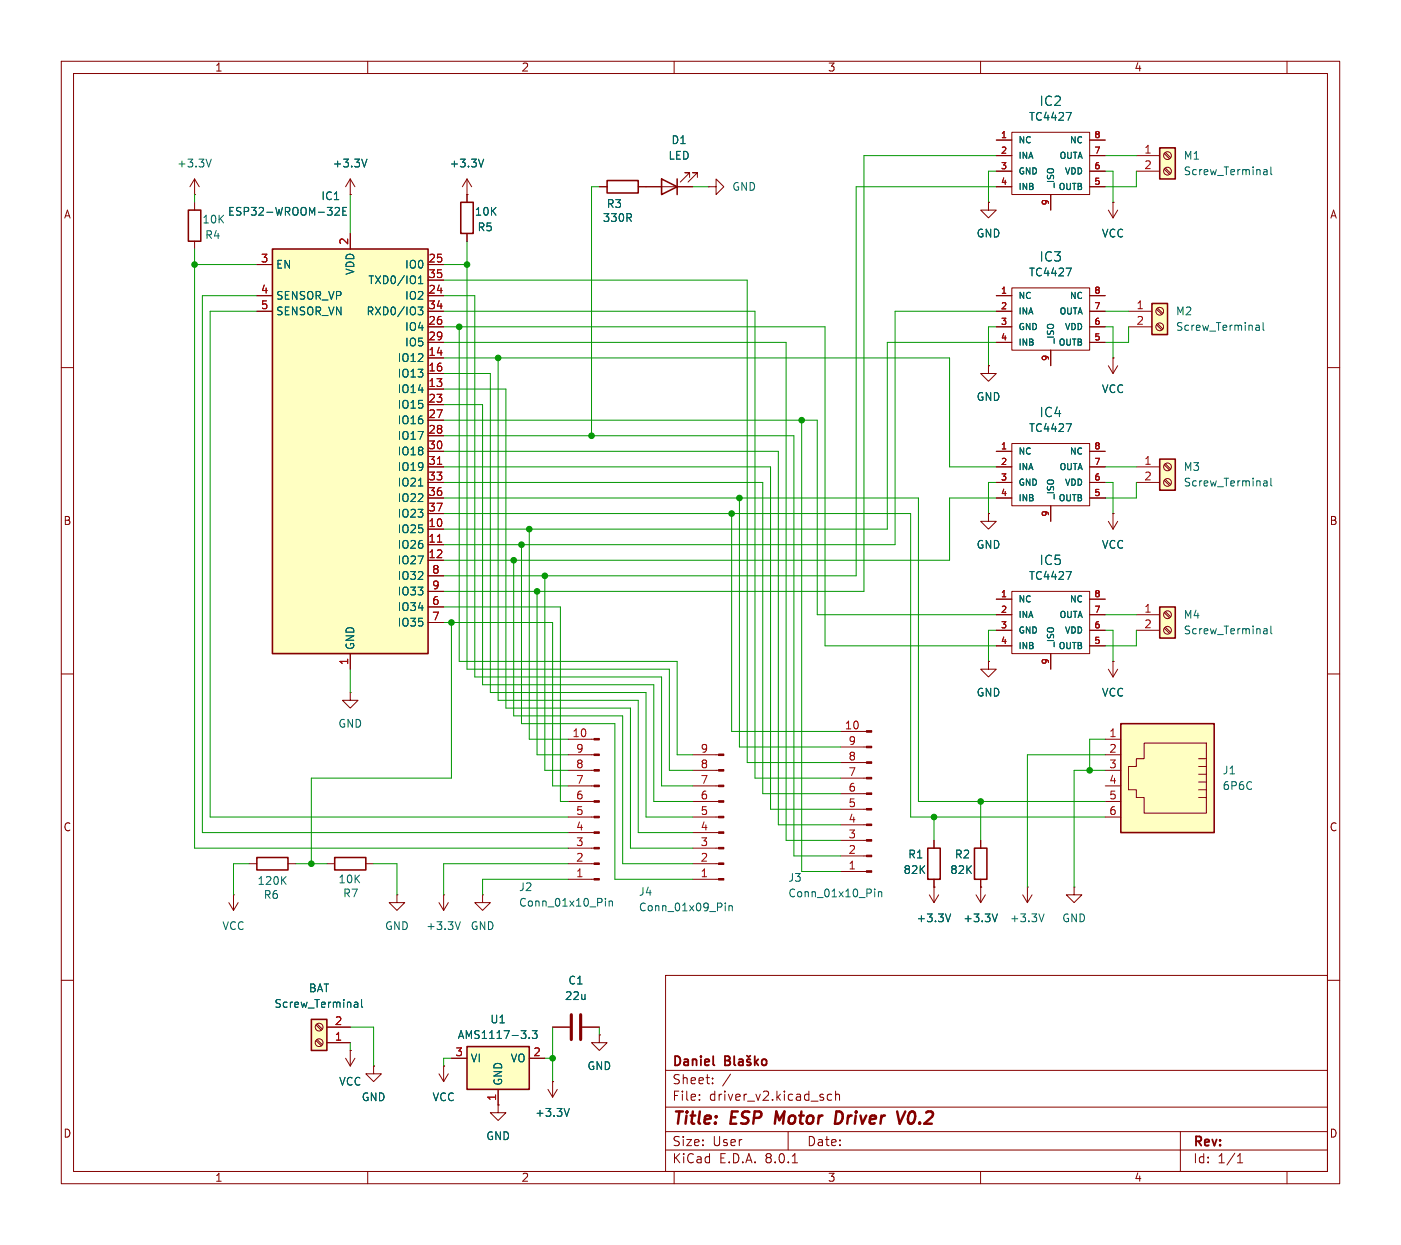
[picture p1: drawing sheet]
<svg xmlns="http://www.w3.org/2000/svg" width="229mm" height="203mm" viewBox="0 0 229 203" stroke-linecap="round" stroke-linejoin="round" font-family="sans-serif">
<g fill="none" stroke="#840000" stroke-width=".16">
<path d="M10 10h208.6v183.2h-208.6zM12 12h204.6v179.2h-204.6zM60 10v2M110 10v2M160 10v2M210 10v2M10 60h2M180.8 59.7l.8 1.3M181.6 58.4h.1M181.6 58.4v2.6M182.4 59.7l-.8 1.3M216.6 60h2"/>
<path d="M10 110h2M180.8 109.2l.8 1.3M181.6 108h.1M181.6 108v2.5M182.4 109.2l-.8 1.3M216.6 110h2M10 160h2M108.6 159.2h108v32h-108zM216.6 160h2M108.6 174.7h108M114.1 179.4v.2M114.1 178.7v.1"/>
<path d="M116.3 176.7v.2M116.3 176v.1M119.2 175.3l-1.3 1.9M135.7 178.7l-.4-.1-.3 .3v.4l.1 .2h.6M136.3 178.7l.3-.1 .3 .1 .1 .9M136.3 178.1v1.5M60 191.2v2M108.6 187.7h108M108.6 184.7h108M108.6 180.7h108M110 191.2v2M128.6 184.7v3"/>
<path d="M129.3 189.8h.8M160 191.2v2M192.6 184.7v6.5M201.9 189.8h.9M201.9 188.7l.4-.4v1.5M210 191.2v2"/>
</g>
<path d="M126.7 181.4l-.3 2M137.2 181.5l-.7-.1-.3 2h.5l.5-.3M147.7 181.4l-.9 2M148.5 181.6a1.54 1.54 0 0 0-.2 1.7l.2 .1" fill="none" stroke="#840000" stroke-width=".4"/>
<path d="M116.4 173.8l.2 .1M118.3 172.4h.5l.2 .1 .1 .3-.3 .3a.4 .4 0 0 1 .4 .4 .4 .4 0 0 1-.3 .4h-.6zM118.3 173.1h.5M119.8 172.4v1.3l.2 .2M120.6 172.9h.6v1M121.2 173.2l-.5 .1a.29 .29 0 0 0-.2 .3 .29 .29 0 0 0 .2 .3l.5-.1M121.9 172.3l.3 .2 .2-.2M122.4 172.9h-.3l-.2 .2v.2l.5 .1v.4h-.5M123.2 172.4v1.5M123.3 173.3l.4 .6M123.7 172.9l-.5 .5M124.4 173l.2-.1 .4 .1 .1 .6-.2 .2-.3 .1-.2-.2z" fill="none" stroke="#840000" stroke-width=".3"/>
<path d="M50.8 166.4h2.5v5.1h-2.5z" fill="#ffffc2"/>
<path d="M50.8 166.4h2.5v5.1h-2.5z" fill="none" stroke="#840000" stroke-width=".25"/>
<g fill="none" stroke="#840000" stroke-width=".16">
<path d="M51.6 167.3l.8 .8M51.6 169.8l.8 .9M51.7 167.1l.9 .9M51.7 169.7l.9 .8M53.3 170.2h3.8M53.3 167.6h3.8"/>
<circle cx="52.1" cy="167.6" r=".63"/>
<circle cx="52.1" cy="170.2" r=".63"/>
</g>
<path d="M57.8 163.6h.5l.1 .8M57.8 164.3h.6M58.4 163.9l-.6 .1M59 163.1v1.1l.2 .2" fill="none" stroke="#006464" stroke-width=".16"/>
<path d="M189.2 24.1h2.6v5.1h-2.6z" fill="#ffffc2"/>
<path d="M189.2 24.1h2.6v5.1h-2.6z" fill="none" stroke="#840000" stroke-width=".25"/>
<g fill="none" stroke="#840000" stroke-width=".16">
<path d="M115.6 30.5h1.2v-1.3l1.3 1.3-1.3 1.3v-1.3M115.6 30.5h.1M180.8 34.3l.8 1.3M181.6 33h.1M181.6 33v2.6M182.4 34.3l-.8 1.3M185.4 25.4h3.8M185.4 27.9h3.8M190 27.6l.8 .8M190 25.1l.8 .8M190.1 27.4l.9 .9M190.1 24.9l.9 .8"/>
<path d="M161.3 108v1.2h1.3l-1.3 1.3-1.3-1.3h1.3M161.3 108h.1M92.7 120.7h4.2M92.7 123.2h4.2M92.7 125.7h4.2M92.7 128.3h4.2M92.7 130.8h4.2M92.7 133.4h4.2M92.7 135.9h4.2M92.7 138.4h4.2M92.7 141h4.2M92.7 143.5h4.2"/>
<circle cx="190.5" cy="25.4" r=".63"/>
<circle cx="190.5" cy="27.9" r=".63"/>
</g>
<path d="M206.2 27.7h.5l.1 .8M206.2 28.5h.6M206.8 28l-.6 .1M207.4 27.2v1.1l.1 .2M98.8 146.6v.2M98.8 147.1v.8M99.4 147.1v.8M99.4 147.2l.2-.1h.3v.8" fill="none" stroke="#006464" stroke-width=".16"/>
<g fill="#840000" stroke="#840000" stroke-width=".16">
<path d="M96.9 120.5h.9v.3h-.9z"/>
<path d="M96.9 123.1h.9v.2h-.9z"/>
<path d="M96.9 125.6h.9v.3h-.9z"/>
<path d="M96.9 128.1h.9v.3h-.9z"/>
<path d="M96.9 130.7h.9v.2h-.9z"/>
<path d="M96.9 133.2h.9v.3h-.9z"/>
<path d="M96.9 135.8h.9v.2h-.9z"/>
<path d="M96.9 138.3h.9v.3h-.9z"/>
<path d="M96.9 140.8h.9v.3h-.9z"/>
<path d="M96.9 143.4h.9v.2h-.9z"/>
</g>
<path d="M188 49.5h2.5v5.1h-2.5z" fill="#ffffc2"/>
<path d="M188 49.5h2.5v5.1h-2.5zM151.4 138.4h2v5.1h-2zM159 138.4h2v5.1h-2z" fill="none" stroke="#840000" stroke-width=".25"/>
<g fill="none" stroke="#840000" stroke-width=".16">
<path d="M162.6 50.8h2.5M162.6 53.3h2.5M162.6 48.3h2.5M162.6 55.9h2.5M165.1 47h12.7v10.2h-12.7zM171.4 57.2v2.5M177.8 50.8h2.5M177.8 53.3h2.5M177.8 48.3h2.5M177.8 55.9h2.5M184.1 50.8h3.9M184.1 53.3h3.9"/>
<path d="M188.7 53l.9 .8M188.7 50.5l.9 .8M188.9 52.8l.8 .9M188.9 50.3l.8 .8M162.6 73.7h2.5M162.6 76.2h2.5M162.6 78.7h2.5M165.1 72.4h12.7v10.2h-12.7zM177.8 73.7h2.5M177.8 76.2h2.5M177.8 78.7h2.5M162.6 81.3h2.5"/>
<path d="M171.4 82.6v2.5M177.8 81.3h2.5M152.4 137.2v1.2M160 137.2v1.2M152.4 143.5v1.3M159.3 146.1l.7 1.2M160 144.8h.1M160 143.5v3.8M160.8 146.1l-.8 1.2M166.9 146.1l.7 1.2M167.6 144.8h.1M167.6 144.8v2.5"/>
<path d="M168.4 146.1l-.8 1.2M175.3 144.8v1.3h1.2l-1.2 1.2-1.3-1.2h1.3M175.3 144.8h.1"/>
<circle cx="189.2" cy="50.8" r=".63"/>
<circle cx="189.2" cy="53.3" r=".63"/>
</g>
<path d="M174 43.8h.8l-.5 1.2M204.9 53.1h.5l.1 .8M204.9 53.9h.6M205.5 53.4l-.6 .1M206.1 52.6v1.1l.2 .2M174 69.2h.8l-.5 1.2M162.7 149.2l-.4 1.2M170.4 149.2l-.5 1.2" fill="none" stroke="#006464" stroke-width=".16"/>
<path d="M189.2 99.1h2.6v5h-2.6z" fill="#ffffc2"/>
<path d="M189.2 99.1h2.6v5h-2.6z" fill="none" stroke="#840000" stroke-width=".25"/>
<g fill="none" stroke="#840000" stroke-width=".16">
<path d="M161.3 83.8v1.3h1.3l-1.3 1.3-1.3-1.3h1.3M161.3 83.8h.1M162.6 97.8h2.5M165.1 96.5h12.7v10.2h-12.7zM177.8 97.8h2.5M190 100l.8 .8M190.1 99.8l.9 .9M162.6 100.3h2.5M162.6 102.9h2.5M162.6 105.4h2.5M171.4 106.7v2.5M177.8 100.3h2.5"/>
<path d="M177.8 102.9h2.5M177.8 105.4h2.5M185.4 100.3h3.8M185.4 102.9h3.8M190 102.5l.8 .9M190.1 102.4l.9 .8M151.6 146.1l.8 1.2M152.4 144.8h.1M152.4 144.8v2.5M153.2 146.1l-.8 1.2"/>
<circle cx="190.5" cy="100.3" r=".63"/>
<circle cx="190.5" cy="102.9" r=".63"/>
</g>
<path d="M174 93.3h.8l-.5 1.3M206.2 102.7h.5l.1 .7M206.2 103.4h.6M206.8 102.9l-.6 .1M207.4 102.2v1.1l.1 .1M155.1 149.2l-.4 1.2" fill="none" stroke="#006464" stroke-width=".16"/>
<path d="M182.9 118.1h15.2v17.8h-15.2z" fill="#ffffc2"/>
<g fill="none" stroke="#840000" stroke-width=".16">
<path d="M180.3 120.7h2.6M180.3 123.2h2.6M180.3 125.7h2.6M180.3 128.3h2.6M180.3 130.8h2.6M180.3 133.4h2.6M186.7 121.3h10.1v11.4h-10.1v-2.5h-1.3v-1.3h-1.3v-3.8h1.3v-1.3h1.3zM195.6 123.8h1.2M195.6 125.1h1.2M195.6 126.4h1.2M195.6 127.6h1.2M195.6 128.9h1.2"/>
<path d="M195.6 130.2h1.2"/>
</g>
<path d="M182.9 118.1h15.2v17.8h-15.2z" fill="none" stroke="#840000" stroke-width=".25"/>
<path d="M189.2 74.9h2.6v5.1h-2.6z" fill="#ffffc2"/>
<path d="M99.1 29.5h5v2h-5zM107.9 29.2l2.6 1.3-2.6 1.3zM110.5 29.2v2.6M189.2 74.9h2.6v5.1h-2.6zM41.9 140h5.1v2h-5.1zM54.6 140h5.1v2h-5.1z" fill="none" stroke="#840000" stroke-width=".25"/>
<g fill="none" stroke="#840000" stroke-width=".16">
<path d="M97.8 30.5h1.3M104.1 30.5h8.9M112.5 29v-.8h-.7h.7l-1.5 1.5M113.8 29v-.8h-.8h.8l-1.5 1.5M161.3 33v1.3h1.3l-1.3 1.3-1.3-1.3h1.3M161.3 33h.1M162.6 30.5h2.5M162.6 22.9h2.5M162.6 25.4h2.5M162.6 27.9h2.5M165.1 21.6h12.7v10.2h-12.7zM171.4 31.8v2.5"/>
<path d="M177.8 30.5h2.5M177.8 22.9h2.5M177.8 25.4h2.5M177.8 27.9h2.5M161.3 59.7v1.3h1.3l-1.3 1.2-1.3-1.2h1.3M161.3 59.7h.1M185.4 76.2h3.8M185.4 78.7h3.8M190 78.4l.8 .8M190 75.9l.8 .8M190.1 78.2l.9 .9M190.1 75.7l.9 .8"/>
<path d="M180.8 85.1l.8 1.3M181.6 83.8h.1M181.6 83.8v2.6M182.4 85.1l-.8 1.3M137.2 119.4h4.2M113 123.2h4.2M113 125.7h4.2M113 128.3h4.2M113 130.8h4.2M113 133.4h4.2M113 135.9h4.2M113 138.4h4.2"/>
<path d="M137.2 121.9h4.2M137.2 124.5h4.2M137.2 127h4.2M137.2 129.5h4.2M137.2 132.1h4.2M137.2 134.6h4.2M137.2 137.2h4.2M137.2 139.7h4.2M37.3 147.3l.8 1.3M38.1 146.1h.1M38.1 146.1v2.5M38.9 147.3l-.8 1.3"/>
<path d="M40.6 141h1.3M47 141h1.3M53.3 141h1.3M59.7 141h1.3M113 141h4.2M113 143.5h4.2M137.2 142.2h4.2M90.2 167.6h2.8M95 167.6h2.8M97.8 168.9v1.3h1.3l-1.3 1.3-1.3-1.3h1.3M97.8 168.9h.1"/>
<circle cx="190.5" cy="78.7" r=".63"/>
<circle cx="190.5" cy="76.2" r=".63"/>
</g>
<g fill="none" stroke="#006464" stroke-width=".16">
<path d="M174 18.4h.8l-.5 1.2M206.2 78.5h.5l.1 .8M206.2 79.3h.6M206.8 78.8l-.6 .1M207.4 78v1.1l.1 .2M46.1 143.6l.6 .7M46.7 143.1l-.7 .7M118.3 147.4v.1M118.3 147.8v.9M118.9 147.8v.9M118.9 147.9l.2-.1 .3 .1 .1 .8M142.7 145.1v.1"/>
<path d="M142.7 145.5v.9M143.3 145.5v.9M143.3 145.6l.2-.1 .3 .1 .1 .8"/>
</g>
<g fill="#840000" stroke="#840000" stroke-width=".16">
<path d="M141.4 119.3h.8v.2h-.8z"/>
<path d="M141.4 121.8h.8v.2h-.8z"/>
<path d="M141.4 124.3h.8v.3h-.8z"/>
<path d="M141.4 126.9h.8v.2h-.8z"/>
<path d="M141.4 129.4h.8v.3h-.8z"/>
<path d="M141.4 132h.8v.2h-.8z"/>
<path d="M141.4 134.5h.8v.2h-.8z"/>
<path d="M141.4 137h.8v.3h-.8z"/>
<path d="M141.4 139.6h.8v.2h-.8z"/>
<path d="M141.4 142.1h.8v.3h-.8z"/>
<path d="M117.2 123.1h.9v.2h-.9z"/>
<path d="M117.2 125.6h.9v.3h-.9z"/>
<path d="M117.2 128.1h.9v.3h-.9z"/>
<path d="M117.2 130.7h.9v.2h-.9z"/>
<path d="M117.2 133.2h.9v.3h-.9z"/>
<path d="M117.2 135.8h.9v.2h-.9z"/>
<path d="M117.2 138.3h.9v.3h-.9z"/>
<path d="M117.2 140.8h.9v.3h-.9z"/>
<path d="M117.2 143.4h.9v.2h-.9z"/>
</g>
<path d="M93.2 165.6v4.1M94.7 165.6v4.1" fill="none" stroke="#840000" stroke-width=".51"/>
<path d="M76.2 170.8h10.2v7h-10.2z" fill="#ffffc2"/>
<path d="M76.2 170.8h10.2v7h-10.2z" fill="none" stroke="#840000" stroke-width=".25"/>
<g fill="none" stroke="#840000" stroke-width=".16">
<path d="M64.8 146.1v1.2h1.2l-1.2 1.3-1.3-1.3h1.3M64.8 146.1h.1M71.6 147.3l.8 1.3M72.4 146.1h.1M72.4 146.1v2.5M73.2 147.3l-.8 1.3M78.7 146.1v1.2h1.3l-1.3 1.3-1.2-1.3h1.2M78.7 146.1h.1M56.4 172.7l.7 1.3M57.1 171.5h.1M57.1 171.5v2.5M57.9 172.7l-.8 1.3"/>
<path d="M61 174v1.3h1.2l-1.2 1.2-1.3-1.2h1.3M61 174h.1M71.6 175.3l.8 1.2M72.4 174h.1M72.4 174v2.5M73.2 175.3l-.8 1.2M73.7 172.7h2.5M81.3 177.8v2.5M86.4 172.7h2.5M89.4 177.8l.8 1.3M90.2 176.5h.1M90.2 176.5v2.6"/>
<path d="M90.9 177.8l-.7 1.3M81.3 180.3v1.3h1.2l-1.2 1.3-1.3-1.3h1.3M81.3 180.3h.1"/>
</g>
<path d="M75.1 150.4l-.4 1.3M86.4 169.4v.1M86.8 168.2h.8l-.4 .5 .4 .1v.6l-.2 .1-.6-.1M92.9 180.9l-.4 1.3" fill="none" stroke="#006464" stroke-width=".16"/>
<path d="M44.4 40.6h25.4v66.1h-25.4z" fill="#ffffc2"/>
<path d="M30.7 34.3h2.1v5.1h-2.1zM75.2 33h2v5.1h-2zM44.4 40.6h25.4v66.1h-25.4z" fill="none" stroke="#840000" stroke-width=".25"/>
<g fill="none" stroke="#840000" stroke-width=".16">
<path d="M31.7 31.8h.1M31.7 29.2l-.7 1.3M31.7 29.2v2.6M31.7 33v1.3M31.7 39.4v1.2M31.7 29.2l.8 1.3M57.1 31.8h.1M57.1 29.2v2.6M57.1 38.1v2.5M57.1 29.2l-.7 1.3M57.1 29.2l.8 1.3M76.2 31.8h.1"/>
<path d="M76.2 29.2l-.8 1.3M76.2 29.2v3.8M76.2 38.1v1.3M76.2 29.2l.8 1.3M97.8 30.5h1.3M104.1 30.5h3.8M110.5 30.5h2.5M161.3 33h.1M162.6 22.9h2.5M162.6 25.4h2.5M162.6 27.9h2.5M162.6 30.5h2.5"/>
<path d="M171.4 31.8v2.5M177.8 22.9h2.5M177.8 25.4h2.5M177.8 27.9h2.5M177.8 30.5h2.5M181.6 33h.1M41.9 48.3h2.5M41.9 43.2h2.5M41.9 50.8h2.5M69.8 58.4h2.6M69.8 48.3h2.6M69.8 43.2h2.6"/>
<path d="M69.8 53.3h2.6M69.8 55.9h2.6M69.8 50.8h2.6M69.8 45.7h2.6M161.3 59.7h.1M162.6 48.3h2.5M162.6 53.3h2.5M162.6 55.9h2.5M162.6 50.8h2.5M171.4 57.2v2.5M177.8 48.3h2.5M177.8 53.3h2.5"/>
<path d="M177.8 55.9h2.5M177.8 50.8h2.5M181.6 58.4h.1M69.8 63.5h2.6M69.8 61h2.6M69.8 66h2.6M69.8 68.6h2.6M69.8 71.1h2.6M69.8 73.7h2.6M69.8 76.2h2.6M69.8 78.7h2.6M162.6 73.7h2.5"/>
<path d="M162.6 76.2h2.5M162.6 78.7h2.5M177.8 73.7h2.5M177.8 76.2h2.5M177.8 78.7h2.5M69.8 86.4h2.6M69.8 88.9h2.6M69.8 91.4h2.6M69.8 81.3h2.6M69.8 83.8h2.6M69.8 99.1h2.6M69.8 94h2.6"/>
<path d="M69.8 96.5h2.6M161.3 83.8h.1M162.6 81.3h2.5M162.6 97.8h2.5M171.4 82.6v2.5M177.8 81.3h2.5M177.8 97.8h2.5M181.6 83.8h.1M57.1 113v1.3h1.3l-1.3 1.3-1.2-1.3h1.2M57.1 113h.1M57.1 106.7v2.5M69.8 101.6h2.6"/>
<path d="M161.3 108h.1M162.6 100.3h2.5M162.6 102.9h2.5M162.6 105.4h2.5M171.4 106.7v2.5M177.8 100.3h2.5M177.8 102.9h2.5M177.8 105.4h2.5M181.6 108h.1M152.4 137.2v1.2M160 137.2v1.2M152.4 144.8h.1"/>
<path d="M152.4 143.5v1.3M160 144.8h.1M160 143.5v1.3M53.3 167.6h3.8M53.3 170.2h3.8M57.1 171.5h.1M61 174h.1M72.4 174h.1M73.7 172.7h2.5M81.3 177.8v2.5M86.4 172.7h2.5M90.2 176.5h.1"/>
<path d="M90.2 167.6h2.8M95 167.6h2.8M97.8 168.9h.1M81.3 180.3h.1"/>
</g>
<path d="M71.4 75.8h.7M71.4 88.5h.7" fill="none" stroke="#a90000" stroke-width=".16"/>
<g fill="none" stroke="#006464" stroke-width=".16">
<path d="M174 18.4h.8l-.5 1.2M34.5 26l-.5 1.2M54.7 34l.5-.1 .1 .1 .1 .2-.8 .9h.8M55.9 34.5h.5M56.5 33.9h-.6v1.2h.6M59.9 26l-.5 1.2M78.9 26l-.4 1.2M68.2 50.1h.8l-.4 .5 .3 .1v.6l-.1 .1-.5-.1M68.3 46.3h.7M68.3 45.4l.3-.4v1.3M174 43.8h.8l-.5 1.2M68.3 79.3h.7"/>
<path d="M174 69.2h.8l-.5 1.2M174 93.3h.8l-.5 1.3M155.1 149.2l-.4 1.2M162.7 149.2l-.4 1.2M57.8 163.6h.5l.1 .8M57.8 164.3h.6M58.4 163.9l-.6 .1M59 163.1v1.1l.2 .2M86.4 169.4v.1M86.8 168.2h.8l-.4 .5 .4 .1v.6l-.2 .1-.6-.1M92.9 180.9l-.4 1.3"/>
</g>
<g fill="none" stroke="#009600" stroke-width=".16">
<path d="M31.7 31.8v1.2M57.1 31.8v6.3M76.2 39.4v69.8h33v16.5h3.8M97.8 30.5h-1.3v40.6M113 30.5h2.6M162.6 30.5h-22.9v63.5h-67.3M162.6 27.9h-1.3v5.1M162.6 25.4h-21.6v71.1h-68.6M180.3 27.9h1.3v5.1M180.3 25.4h5.1M185.4 27.9v2.6h-5.1M31.7 40.6v97.8h61"/>
<path d="M31.7 43.2h10.2M41.9 50.8h-7.6v82.6h58.4M41.9 48.3h-8.9v87.6h59.7M72.4 50.8h50.8v76.2h14M72.4 55.9h55.9v81.3h8.9M72.4 53.3h62.2v52.1h28M72.4 58.4h82.5v17.8h7.7M72.4 48.3h5.1v62.2h30.4v17.8h5.1M72.4 45.7h49.5v78.8h15.3M72.4 43.2h3.8M74.9 53.3v54.7h35.6v15.2h2.5M81.3 58.4v55.9h22.8v21.6h8.9"/>
<path d="M162.6 50.8h-16.6v38.1h-73.6M162.6 55.9h-17.8v30.5h-72.4M162.6 53.3h-1.3v6.4M180.3 50.8h3.8M180.3 53.3h1.3v5.1M184.1 53.3v2.6h-3.8M72.4 76.2h53.3v55.9h11.5M72.4 68.6h60.9v31.7h29.3M72.4 78.7h52.1v50.8h12.7M72.4 73.7h54.6v60.9h10.2M72.4 71.1h57.1v68.6h7.7M72.4 66h6.3v45.8h28v19h6.3"/>
<path d="M72.4 61h7.6v52h25.4v20.4h7.6M72.4 63.5h10.1v52.1h20.4v22.8h10.1M130.8 68.6v73.6h6.4M162.6 78.7h-1.3v5.1M180.3 78.7h1.3v5.1M180.3 76.2h5.1M185.4 78.7v2.6h-5.1M72.4 81.3h77.5v49.5h30.4M72.4 99.1h19v31.7h1.3M72.4 83.8h76.2v49.6h31.7M83.8 91.4v25.4h17.8v24.2h11.4M85.1 88.9v29.2h15.2v25.4h12.7"/>
<path d="M86.4 86.4v34.3h6.3M87.6 96.5v26.7h5.1M88.9 94v31.7h3.8M119.4 83.8v35.6h17.8M120.6 81.3v40.6h16.6M162.6 81.3h-7.7v10.1h-82.5M57.1 109.2v3.8M72.4 101.6h17.8v26.7h2.5M73.7 101.6v25.4h-22.9v14M162.6 102.9h-1.3v5.1M180.3 102.9h1.3v5.1M180.3 100.3h5.1"/>
<path d="M185.4 102.9v2.5h-5.1M152.4 133.4v3.8M160 130.8v6.4M180.3 123.2h-12.7v21.6M180.3 125.7h-5v19.1M180.3 120.7h-2.5v5M40.6 141h-2.5v5.1M48.3 141h5M61 141h3.8v5.1M92.7 143.5h-14v2.6M92.7 141h-20.3v5.1M57.1 170.2v1.3"/>
<path d="M57.1 167.6h3.9v6.4M73.7 172.7h-1.3v1.3M88.9 172.7h1.3M90.2 167.6v8.9M97.8 167.6v1.3"/>
</g>
<g fill="#009600" stroke="#009600" stroke-width=".16">
<circle cx="152.4" cy="133.4" r=".46"/>
<circle cx="160" cy="130.8" r=".46"/>
<circle cx="177.8" cy="125.7" r=".46"/>
<circle cx="90.2" cy="172.7" r=".46"/>
<circle cx="50.8" cy="141" r=".46"/>
<circle cx="31.7" cy="43.2" r=".46"/>
<circle cx="76.2" cy="43.2" r=".46"/>
<circle cx="81.3" cy="58.4" r=".46"/>
<circle cx="73.7" cy="101.6" r=".46"/>
<circle cx="85.1" cy="88.9" r=".46"/>
<circle cx="86.4" cy="86.4" r=".46"/>
<circle cx="120.6" cy="81.3" r=".46"/>
<circle cx="119.4" cy="83.8" r=".46"/>
<circle cx="130.8" cy="68.6" r=".46"/>
<circle cx="74.9" cy="53.3" r=".46"/>
<circle cx="87.6" cy="96.5" r=".46"/>
<circle cx="88.9" cy="94" r=".46"/>
<circle cx="83.8" cy="91.4" r=".46"/>
<circle cx="96.5" cy="71.1" r=".46"/>
</g>
<g font-size="2.8" fill="#840000">
<text x="109.6" y="184.1">Title:</text>
<text x="119.3" y="184.1">ESP</text>
<text x="127.3" y="184.1">Motor</text>
<text x="137.9" y="184.1">Driver</text>
<text x="148.9" y="184.1">V0.2</text>
</g>
<g font-size="2.1" fill="#006464">
<text x="169.5" y="17.5">IC2</text>
<text x="169.5" y="42.9">IC3</text>
<text x="169.5" y="68.3">IC4</text>
<text x="169.5" y="92.4">IC5</text>
</g>
<g font-size="2.1" fill="#840000">
<text x="109.6" y="179.9">File:</text>
<text x="109.6" y="177.2">Sheet:</text>
<text x="109.6" y="174.4">Daniel</text>
<text x="115.7" y="179.9">driver_v2.kicad_sch</text>
<text x="109.6" y="190.1">KiCad</text>
<text x="109.6" y="187.3">Size:</text>
<text x="116.3" y="187.3">User</text>
<text x="117.3" y="190.1">E.D.A.</text>
<text x="124.9" y="190.1">8.0.1</text>
<text x="131.6" y="187.3">Date:</text>
<text x="194.6" y="187.5">Rev:</text>
<text x="194.6" y="190.1">Id:</text>
<text x="198.7" y="190.1">1/1</text>
</g>
<g font-size="1.8" fill="#840000">
<text x="35" y="11.9">1</text>
<text x="85" y="11.9">2</text>
<text x="135" y="11.9">3</text>
<text x="185" y="11.9">4</text>
<text x="10.3" y="35.9">A</text>
<text x="216.9" y="35.9">A</text>
<text x="10.3" y="85.9">B</text>
<text x="216.9" y="85.9">B</text>
<text x="10.3" y="135.9">C</text>
<text x="216.9" y="135.9">C</text>
<text x="10.3" y="185.9">D</text>
<text x="216.9" y="185.9">D</text>
<text x="35" y="193.1">1</text>
<text x="85" y="193.1">2</text>
<text x="135" y="193.1">3</text>
<text x="185" y="193.1">4</text>
</g>
<g font-size="1.8" fill="#006464">
<text x="109.5" y="23.7">D1</text>
<text x="167.8" y="19.9">TC4427</text>
<text x="28.8" y="27.5">+3.3V</text>
<text x="54.2" y="27.5">+3.3V</text>
<text x="73.3" y="27.5">+3.3V</text>
<text x="109" y="26.3">LED</text>
<text x="193" y="26.3">M1</text>
<text x="193" y="28.8">Screw_Terminal</text>
<text x="37.1" y="35.4">ESP32-WROOM-32E</text>
<text x="52.3" y="32.9">IC1</text>
<text x="77.4" y="35.4">10K</text>
<text x="98.9" y="34.1">R3</text>
<text x="119.4" y="31.3">GND</text>
<text x="32.9" y="36.7">10K</text>
<text x="33.4" y="39.2">R4</text>
<text x="77.8" y="37.9">R5</text>
<text x="98.3" y="36.4">330R</text>
<text x="159.3" y="39">GND</text>
<text x="179.7" y="39">VCC</text>
<text x="45" y="44">EN</text>
<text x="58" y="45" transform="rotate(-90 58 45)">VDD</text>
<text x="60" y="46.6">TXD0/IO1</text>
<text x="66" y="44">IO0</text>
<text x="167.8" y="45.3">TC4427</text>
<text x="45" y="49.1">SENSOR_VP</text>
<text x="45" y="51.7">SENSOR_VN</text>
<text x="59.7" y="51.7">RXD0/IO3</text>
<text x="66" y="49.1">IO2</text>
<text x="191.8" y="51.7">M2</text>
<text x="64.8" y="59.3">IO12</text>
<text x="66" y="54.2">IO4</text>
<text x="66" y="56.7">IO5</text>
<text x="191.8" y="54.2">Screw_Terminal</text>
<text x="64.8" y="64.4">IO14</text>
<text x="64.8" y="61.8">IO13</text>
<text x="159.3" y="65.6">GND</text>
<text x="179.7" y="64.4">VCC</text>
<text x="64.8" y="66.9">IO15</text>
<text x="64.8" y="69.4">IO16</text>
<text x="64.8" y="72">IO17</text>
<text x="167.8" y="70.7">TC4427</text>
<text x="64.8" y="74.5">IO18</text>
<text x="64.8" y="77.1">IO19</text>
<text x="193" y="77.1">M3</text>
<text x="64.8" y="79.6">IO21</text>
<text x="64.8" y="82.1">IO22</text>
<text x="193" y="79.6">Screw_Terminal</text>
<text x="64.8" y="87.2">IO25</text>
<text x="64.8" y="89.8">IO26</text>
<text x="64.8" y="84.7">IO23</text>
<text x="159.3" y="89.8">GND</text>
<text x="179.7" y="89.8">VCC</text>
<text x="64.8" y="92.3">IO27</text>
<text x="64.8" y="94.8">IO32</text>
<text x="167.8" y="94.8">TC4427</text>
<text x="64.8" y="99.9">IO34</text>
<text x="64.8" y="97.4">IO33</text>
<text x="193" y="101.2">M4</text>
<text x="58" y="106.2" transform="rotate(-90 58 106.2)">GND</text>
<text x="64.8" y="102.5">IO35</text>
<text x="193" y="103.7">Screw_Terminal</text>
<text x="159.3" y="113.9">GND</text>
<text x="179.7" y="113.9">VCC</text>
<text x="55.1" y="119">GND</text>
<text x="199.4" y="126.6">J1</text>
<text x="199.4" y="129.1">6P6C</text>
<text x="147.3" y="142.8">82K</text>
<text x="148.1" y="140.3">R1</text>
<text x="154.9" y="142.8">82K</text>
<text x="155.7" y="140.3">R2</text>
<text x="41.9" y="144.6">120K</text>
<text x="42.9" y="146.9">R6</text>
<text x="55.1" y="144.4">10K</text>
<text x="55.9" y="146.7">R7</text>
<text x="84.6" y="145.6">J2</text>
<text x="84.6" y="148.2">Conn_01x10_Pin</text>
<text x="104.1" y="146.4">J4</text>
<text x="104.1" y="148.9">Conn_01x09_Pin</text>
<text x="128.5" y="144.1">J3</text>
<text x="128.5" y="146.7">Conn_01x10_Pin</text>
<text x="36.2" y="152">VCC</text>
<text x="62.7" y="152">GND</text>
<text x="69.4" y="152">+3.3V</text>
<text x="76.7" y="152">GND</text>
<text x="149.5" y="150.7">+3.3V</text>
<text x="157.1" y="150.7">+3.3V</text>
<text x="164.7" y="150.7">+3.3V</text>
<text x="173.2" y="150.7">GND</text>
<text x="92.6" y="160.9">C1</text>
<text x="44.7" y="164.7">Screw_Terminal</text>
<text x="50.3" y="162.2">BAT</text>
<text x="79.9" y="167.2">U1</text>
<text x="92.1" y="163.4">22u</text>
<text x="74.6" y="169.8">AMS1117-3.3</text>
<text x="76.7" y="173.6">VI</text>
<text x="83.2" y="173.6">VO</text>
<text x="55.2" y="177.4">VCC</text>
<text x="58.9" y="179.9">GND</text>
<text x="70.5" y="179.9">VCC</text>
<text x="82.1" y="177.3" transform="rotate(-90 82.1 177.3)">GND</text>
<text x="95.8" y="174.9">GND</text>
<text x="87.2" y="182.5">+3.3V</text>
<text x="79.2" y="186.3">GND</text>
</g>
<g font-size="1.8" fill="#a90000">
<text x="186.6" y="25.1">1</text>
<text x="186.6" y="27.7">2</text>
<text x="56.9" y="40.1" transform="rotate(-90 56.9 40.1)">2</text>
<text x="42.5" y="42.9">3</text>
<text x="69.8" y="42.9">25</text>
<text x="69.8" y="45.5">35</text>
<text x="42.5" y="48">4</text>
<text x="42.5" y="50.5">5</text>
<text x="69.8" y="48">24</text>
<text x="69.8" y="53.1">26</text>
<text x="69.8" y="50.5">34</text>
<text x="185.3" y="50.5">1</text>
<text x="185.3" y="53.1">2</text>
<text x="69.8" y="58.2">14</text>
<text x="69.8" y="55.6">29</text>
<text x="69.8" y="63.2">13</text>
<text x="69.8" y="60.7">16</text>
<text x="69.8" y="65.8">23</text>
<text x="69.8" y="68.3">27</text>
<text x="69.8" y="70.9">28</text>
<text x="69.8" y="73.4">30</text>
<text x="69.8" y="75.9">31</text>
<text x="186.6" y="75.9">1</text>
<text x="69.8" y="78.5">33</text>
<text x="69.8" y="81">36</text>
<text x="69.8" y="83.6">37</text>
<text x="186.6" y="78.5">2</text>
<text x="69.8" y="86.1">10</text>
<text x="69.8" y="88.6">11</text>
<text x="69.8" y="91.2">12</text>
<text x="70.4" y="93.7">8</text>
<text x="70.4" y="98.8">6</text>
<text x="70.4" y="101.3">7</text>
<text x="70.4" y="96.3">9</text>
<text x="186.6" y="100.1">1</text>
<text x="186.6" y="102.6">2</text>
<text x="56.9" y="108.7" transform="rotate(-90 56.9 108.7)">1</text>
<text x="137.8" y="119.1">10</text>
<text x="93.3" y="120.4">10</text>
<text x="93.9" y="125.5">8</text>
<text x="93.9" y="122.9">9</text>
<text x="114.2" y="125.5">8</text>
<text x="114.2" y="122.9">9</text>
<text x="138.4" y="124.2">8</text>
<text x="138.4" y="121.7">9</text>
<text x="180.9" y="120.4">1</text>
<text x="180.9" y="122.9">2</text>
<text x="180.9" y="125.5">3</text>
<text x="93.9" y="130.6">6</text>
<text x="93.9" y="128">7</text>
<text x="114.2" y="130.6">6</text>
<text x="114.2" y="128">7</text>
<text x="138.4" y="131.8">5</text>
<text x="138.4" y="129.3">6</text>
<text x="138.4" y="126.7">7</text>
<text x="180.9" y="128">4</text>
<text x="180.9" y="130.6">5</text>
<text x="93.9" y="135.6">4</text>
<text x="93.9" y="133.1">5</text>
<text x="114.2" y="135.6">4</text>
<text x="114.2" y="133.1">5</text>
<text x="138.4" y="136.9">3</text>
<text x="138.4" y="134.4">4</text>
<text x="180.9" y="133.1">6</text>
<text x="93.9" y="143.3">1</text>
<text x="93.9" y="140.7">2</text>
<text x="93.9" y="138.2">3</text>
<text x="114.2" y="143.3">1</text>
<text x="114.2" y="140.7">2</text>
<text x="114.2" y="138.2">3</text>
<text x="138.4" y="142">1</text>
<text x="138.4" y="139.4">2</text>
<text x="54.5" y="167.4">2</text>
<text x="54.5" y="169.9">1</text>
<text x="74.2" y="172.5">3</text>
<text x="86.9" y="172.5">2</text>
<text x="81" y="179.8" transform="rotate(-90 81 179.8)">1</text>
</g>
<g font-size="1.4" fill="#a90000">
<text x="163.2" y="22.6">1</text>
<text x="178.5" y="22.6">8</text>
<text x="163.2" y="25.1">2</text>
<text x="163.2" y="27.7">3</text>
<text x="178.5" y="27.7">6</text>
<text x="178.5" y="25.1">7</text>
<text x="163.2" y="30.2">4</text>
<text x="171.2" y="33.6" transform="rotate(-90 171.2 33.6)">9</text>
<text x="178.5" y="30.2">5</text>
<text x="163.2" y="48">1</text>
<text x="163.2" y="50.5">2</text>
<text x="163.2" y="53.1">3</text>
<text x="178.5" y="53.1">6</text>
<text x="178.5" y="50.5">7</text>
<text x="178.5" y="48">8</text>
<text x="163.2" y="55.6">4</text>
<text x="171.2" y="59" transform="rotate(-90 171.2 59)">9</text>
<text x="178.5" y="55.6">5</text>
<text x="163.2" y="73.4">1</text>
<text x="163.2" y="75.9">2</text>
<text x="178.5" y="75.9">7</text>
<text x="178.5" y="73.4">8</text>
<text x="163.2" y="78.5">3</text>
<text x="163.2" y="81">4</text>
<text x="178.5" y="81">5</text>
<text x="178.5" y="78.5">6</text>
<text x="171.2" y="84.4" transform="rotate(-90 171.2 84.4)">9</text>
<text x="163.2" y="97.5">1</text>
<text x="163.2" y="100.1">2</text>
<text x="178.5" y="100.1">7</text>
<text x="178.5" y="97.5">8</text>
<text x="163.2" y="102.6">3</text>
<text x="163.2" y="105.2">4</text>
<text x="178.5" y="105.2">5</text>
<text x="178.5" y="102.6">6</text>
<text x="171.2" y="108.6" transform="rotate(-90 171.2 108.6)">9</text>
</g>
<g font-size="1.4" fill="#006464">
<text x="166.1" y="23.6">NC</text>
<text x="174.4" y="23.6">NC</text>
<text x="166.1" y="26.1">INA</text>
<text x="166.1" y="28.7">GND</text>
<text x="172.8" y="26.1">OUTA</text>
<text x="173.6" y="28.7">VDD</text>
<text x="166.1" y="31.2">INB</text>
<text x="172.2" y="30.7" transform="rotate(-90 172.2 30.7)">_ISO</text>
<text x="172.6" y="31.2">OUTB</text>
<text x="166.1" y="49">NC</text>
<text x="166.1" y="51.5">INA</text>
<text x="172.8" y="51.5">OUTA</text>
<text x="174.4" y="49">NC</text>
<text x="166.1" y="54.1">GND</text>
<text x="166.1" y="56.6">INB</text>
<text x="172.2" y="56.1" transform="rotate(-90 172.2 56.1)">_ISO</text>
<text x="172.6" y="56.6">OUTB</text>
<text x="173.6" y="54.1">VDD</text>
<text x="166.1" y="74.4">NC</text>
<text x="166.1" y="76.9">INA</text>
<text x="172.8" y="76.9">OUTA</text>
<text x="174.4" y="74.4">NC</text>
<text x="166.1" y="79.5">GND</text>
<text x="166.1" y="82">INB</text>
<text x="172.2" y="81.5" transform="rotate(-90 172.2 81.5)">_ISO</text>
<text x="172.6" y="82">OUTB</text>
<text x="173.6" y="79.5">VDD</text>
<text x="166.1" y="98.5">NC</text>
<text x="166.1" y="101.1">INA</text>
<text x="172.8" y="101.1">OUTA</text>
<text x="174.4" y="98.5">NC</text>
<text x="166.1" y="103.6">GND</text>
<text x="166.1" y="106.1">INB</text>
<text x="172.2" y="105.7" transform="rotate(-90 172.2 105.7)">_ISO</text>
<text x="172.6" y="106.1">OUTB</text>
<text x="173.6" y="103.6">VDD</text>
</g>
</svg>
